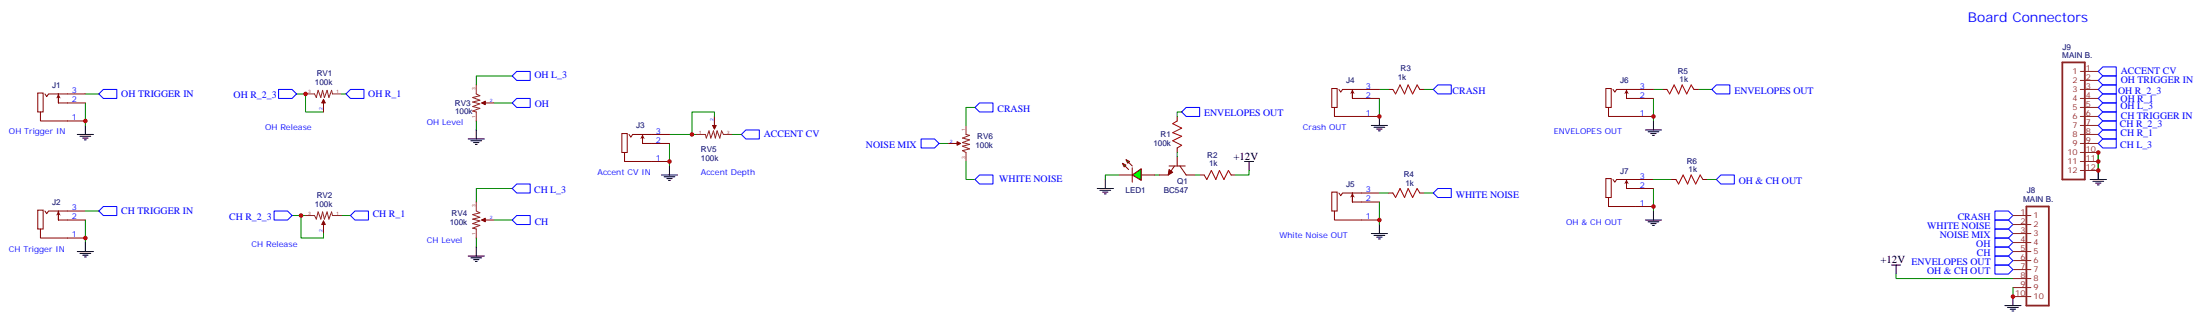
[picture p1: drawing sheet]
<svg xmlns="http://www.w3.org/2000/svg" width="864mm" height="125mm" viewBox="0 0 864 125" stroke-linecap="round" stroke-linejoin="round" font-family="sans-serif">
<g fill="none" stroke="#000" stroke-width=".39">
<path d="M30.3 52.7h6.4M31.4 53.4h4.2M32.5 54.1h2.1M33.2 54.8h.7M33.5 49.1v3.6M538.3 49.1h6.4M539.4 49.8h4.2M540.5 50.6h2.1M541.2 51.3h.7M541.5 45.6v3.5M259.6 68.5h6.4M260.7 69.3h4.2"/>
<path d="M261.8 70h2.1M262.5 70.7h.7M262.8 65v3.5"/>
</g>
<path d="M546.8 35l1.1 1.8 1.7-3.5 1.8 3.5 1.4-3.5 1.8 3.5 1.7-3.5 1.1 1.7" fill="none" stroke="#a10000" stroke-width=".39"/>
<path d="M14.8 36.4h2.1v7.5h-2.1zM17.6 36.8l.7 1.1 .7-1.1h14.5M545 35h1.8M557.4 35h1.8M15.9 43.9v3.5h17.6M22.9 40.3v-3.5v3.5M22.9 40.3h10.6M127 40.3v3.6M280.5 45.6v3.5" fill="none" stroke="#870000" stroke-width=".39"/>
<path d="M33.5 36.8h5.3M116.4 36.8h3.5v7.1h7.1M541.5 35h3.5M541.5 38.6v7M559.2 35h3.5M33.5 40.3v8.8M262.8 56.2v8.8M262.8 52.7h10.6M280.5 45.6v-1.7h-8.9v8.8M287.5 52.7h3.5" fill="none" stroke="#008700" stroke-width=".39"/>
<path d="M38.8 36.8l1.8-1.8h5.3v3.6h-5.3zM109.4 35h5.3l1.7 1.8-1.7 1.8h-5.3zM137.6 35h5.3v3.6h-5.3l-1.8-1.8zM564.4 33.3h5.3v3.5h-5.3l-1.7-1.8zM291 52.7l1.8-1.8h5.3v3.5h-5.3z" fill="none" stroke="#00f" stroke-width=".39"/>
<path d="M119.9 36.8h3.6l.7 1.4 .7-2.8 1 2.8 .7-2.8 .8 2.8 1-2.8 .7 2.8 1.1-2.8 .3 1.4h3.6M127 38.9v1.4M273.4 52.7h3.5l.4 1.4 1-2.8 .7 2.8 1.1-2.8 .7 2.8 .7-2.8 1.1 2.8 .7-2.8 .7 1.4h3.5M280.5 49.1v1.5" fill="none" stroke="#8c2424" stroke-width=".39"/>
<g fill="#870000" stroke="#870000" stroke-width=".39">
<path d="M279.8 49.1h1.4l-.7 1.5z"/>
<path d="M127 38.9l.7 1.4h-1.4z"/>
</g>
<path d="M22.9 36.8l.9 1.8-.9-.5-.9 .5z" fill="#870000"/>
<path d="M244.1 52.3h2.1v7.4h-2.1zM245.2 59.7v3.6h17.6M246.9 52.7l.7 1 .8-1h14.4M252.2 56.2v-3.5v3.5M252.2 56.2h10.6" fill="none" stroke="#870000" stroke-width=".39"/>
<path d="M252.2 52.7l.9 1.7-.9-.4-.8 .4z" fill="#870000"/>
<path d="M522.8 34.7h2.1v7.4h-2.1zM525.6 35l.7 1.1 .7-1.1h14.5M530.9 38.6v-3.6v3.6M530.9 38.6h10.6M523.9 42.1v3.5h17.6" fill="none" stroke="#870000" stroke-width=".39"/>
<path d="M530.9 35l.9 1.8-.9-.4-.9 .4z" fill="#870000"/>
<path d="M134.1 36.8h1.7M201.1 29.7h-14.1v3.6M187 47.4v3.5M194 40.3h7.1" fill="none" stroke="#008700" stroke-width=".39"/>
<path d="M202.8 28h5.3v3.5h-5.3l-1.7-1.8zM202.8 38.6h5.3v3.5h-5.3l-1.7-1.8zM783.2 93.2h5.3l1.7 1.8-1.7 1.8h-5.3zM783.2 89.7h5.3l1.7 1.8-1.7 1.7h-5.3zM783.2 86.2h5.3l1.7 1.7-1.7 1.8h-5.3zM783.2 82.7h5.3l1.7 1.7-1.7 1.8h-5.3z" fill="none" stroke="#00f" stroke-width=".39"/>
<g fill="none" stroke="#8c2424" stroke-width=".39">
<path d="M187 33.3v3.5l1.4 .7-2.8 .7 2.8 1.1-2.8 .7 2.8 .7-2.8 1 2.8 .7-2.8 1.1 1.4 .4v3.5M816.7 28h7M816.7 31.5h7M816.7 35h7M816.7 38.6h7M189.1 40.3h1.4M816.7 42.1h7M816.7 45.6h7M816.7 59.7h7M816.7 56.2h7M816.7 52.7h7M816.7 49.1h7"/>
<path d="M816.7 66.8h7M816.7 63.3h7"/>
</g>
<path d="M189.1 40.3l1.4-.7v1.4z" fill="#870000" stroke="#870000" stroke-width=".39"/>
<path d="M190.5 40.3h3.5M14.8 82.3h2.1v7.4h-2.1zM15.9 89.7v3.5h17.6M17.6 82.7l.7 1 .7-1h14.5M22.9 86.2v-3.5v3.5M22.9 86.2h10.6" fill="none" stroke="#870000" stroke-width=".39"/>
<path d="M183.8 54.4h6.3M184.9 55.1h4.2M185.9 55.8h2.1M186.6 56.6h.7M187 50.9v3.5M787 119.7h6.4M790.2 116.2v3.5M788.1 120.4h4.2M789.2 121.1h2.1M789.9 121.8h.7" fill="none" stroke="#000" stroke-width=".39"/>
<path d="M809.6 24.4h8.8v45.9h-8.8z" fill="none" stroke="#8c2424" stroke-width=".71"/>
<path d="M22.9 82.7l.9 1.7-.9-.4-.9 .4z" fill="#870000"/>
<path d="M823.7 59.7v10.6M201.1 73.8h-14.1v5.3M33.5 86.2v8.8M33.5 82.7h5.3M114.7 84.4h5.2M118.2 84.4v8.8h8.8v-1.7M134.1 84.4h3.5M187 93.2v3.6M194 86.2h7.1" fill="none" stroke="#008700" stroke-width=".39"/>
<g fill="none" stroke="#000" stroke-width=".39">
<path d="M820.6 70.3h6.3M821.6 71h4.3M822.7 71.7h2.1M823.4 72.4h.7M823.7 66.8v3.5M30.3 98.5h6.4M31.4 99.2h4.2M32.5 99.9h2.1M33.5 95v3.5M187 96.8v3.5M33.2 100.6h.7M183.8 100.3h6.3"/>
<path d="M184.9 101h4.2M185.9 101.7h2.1M186.6 102.4h.7"/>
</g>
<g fill="none" stroke="#00f" stroke-width=".39">
<path d="M825.5 36.8h5.3v3.5h-5.3l-1.8-1.7zM825.5 33.3h5.3v3.5h-5.3l-1.8-1.8zM825.5 29.7h5.3v3.6h-5.3l-1.8-1.8zM825.5 26.2h5.3v3.5h-5.3l-1.8-1.7zM825.5 50.9h5.3v3.5h-5.3l-1.8-1.7zM825.5 47.4h5.3v3.5h-5.3l-1.8-1.8zM825.5 43.9h5.3v3.5h-5.3l-1.8-1.8zM825.5 40.3h5.3v3.6h-5.3l-1.8-1.8zM825.5 54.4h5.3v3.6h-5.3l-1.8-1.8zM201.1 73.8l1.7-1.7h5.3v3.5h-5.3zM38.8 82.7l1.8-1.8h5.3v3.5h-5.3zM107.6 82.7h5.3l1.8 1.7-1.8 1.8h-5.3z"/>
<path d="M139.3 82.7h5.3v3.5h-5.3l-1.7-1.8zM202.8 84.4h5.3v3.5h-5.3l-1.7-1.7z"/>
</g>
<path d="M187 79.1v3.6l1.4 .7-2.8 .7 2.8 1-2.8 .7 2.8 .7-2.8 1.1 2.8 .7-2.8 1.1 1.4 .3v3.5M119.9 84.4h3.6l.7 1.4 .7-2.8 1 2.8 .7-2.8 .8 2.8 1-2.8 .7 2.8 1.1-2.8 .3 1.4h3.6M127 86.5v1.4M189.1 86.2h1.4" fill="none" stroke="#8c2424" stroke-width=".39"/>
<g fill="#870000" stroke="#870000" stroke-width=".39">
<path d="M127 86.5l.7 1.4h-1.4z"/>
<path d="M189.1 86.2l1.4-.7v1.4z"/>
</g>
<path d="M522.8 75.2h2.1v7.5h-2.1zM525.6 75.6l.7 1.1 .7-1.1h14.5M530.9 79.1v-3.5v3.5M530.9 79.1h10.6M127 87.9v3.6M190.5 86.2h3.5M523.9 82.7v3.5h17.6" fill="none" stroke="#870000" stroke-width=".39"/>
<path d="M530.9 75.6l.9 1.8-.9-.5-.9 .5z" fill="#870000"/>
<path d="M538.3 91.5h6.4M539.4 92.2h4.2M540.5 92.9h2.1M541.2 93.6h.7M541.5 87.9v3.6M645.9 86.2h6.4M647 86.9h4.2M648.1 87.6h2.1M648.8 88.3h.7M649.1 82.7v3.5" fill="none" stroke="#000" stroke-width=".39"/>
<path d="M546.8 75.6l1.1 1.8 1.7-3.6 1.8 3.6 1.4-3.6 1.8 3.6 1.7-3.6 1.1 1.8" fill="none" stroke="#a10000" stroke-width=".39"/>
<path d="M545 75.6h1.8M557.4 75.6h1.8M630.4 70h2.1v7.4h-2.1zM631.5 77.4v3.5h17.6M633.2 70.3l.7 1.1 .7-1.1h14.5M638.5 73.8v-3.5v3.5M638.5 73.8h10.6" fill="none" stroke="#870000" stroke-width=".39"/>
<path d="M541.5 79.1v8.8M541.5 75.6h3.5M559.2 75.6h3.5M649.1 73.8v8.9" fill="none" stroke="#008700" stroke-width=".39"/>
<path d="M564.4 73.8h5.3v3.6h-5.3l-1.7-1.8zM783.2 96.8h5.3l1.7 1.7-1.7 1.8h-5.3z" fill="none" stroke="#00f" stroke-width=".39"/>
<path d="M795.5 80.9h8.8v38.8h-8.8z" fill="none" stroke="#8c2424" stroke-width=".71"/>
<path d="M790.2 84.4h7.1M790.2 87.9h7.1M790.2 91.5h7.1M790.2 95h7.1M790.2 98.5h7.1M790.2 102.1h7.1M790.2 116.2h7.1M790.2 112.6h7.1M790.2 109.1h7.1M790.2 105.6h7.1" fill="none" stroke="#8c2424" stroke-width=".39"/>
<path d="M638.5 70.3l.9 1.8-.9-.5-.9 .5z" fill="#870000"/>
<path d="M649.1 35h3.5M649.1 38.6v8.8M666.7 35h5.3M649.1 70.3h7.1M670.3 70.3h3.5" fill="none" stroke="#008700" stroke-width=".39"/>
<path d="M654.4 35l1.1 1.8 1.7-3.5 1.8 3.5 1.4-3.5 1.8 3.5 1.7-3.5 1.1 1.7M657.9 70.3l1.1 1.8 1.8-3.6 1.7 3.6 1.4-3.6 1.8 3.6 1.8-3.6 1 1.8" fill="none" stroke="#a10000" stroke-width=".39"/>
<path d="M630.4 34.7h2.1v7.4h-2.1zM633.2 35l.7 1.1 .7-1.1h14.5M638.5 38.6v-3.6v3.6M638.5 38.6h10.6M652.6 35h1.8M665 35h1.7M631.5 42.1v3.5h17.6M656.2 70.3h1.7M668.5 70.3h1.8" fill="none" stroke="#870000" stroke-width=".39"/>
<path d="M673.8 33.3h5.3v3.5h-5.3l-1.8-1.8zM675.6 68.5h5.3v3.6h-5.3l-1.8-1.8zM783.2 103.8h5.3l1.7 1.8-1.7 1.8h-5.3z" fill="none" stroke="#00f" stroke-width=".39"/>
<path d="M645.9 50.9h6.4M647 51.6h4.2M648.1 52.3h2.1M648.8 53h.7M649.1 47.4v3.5" fill="none" stroke="#000" stroke-width=".39"/>
<path d="M638.5 35l.9 1.8-.9-.4-.9 .4z" fill="#870000"/>
<path d="M361.6 54.4h5.3l1.8 1.8-1.8 1.8h-5.3zM384.5 40.3h5.3v3.6h-5.3l-1.7-1.8zM382.8 70.3l1.7-1.8h5.3v3.6h-5.3zM783.2 100.3h5.3l1.7 1.8-1.7 1.7h-5.3z" fill="none" stroke="#00f" stroke-width=".39"/>
<path d="M375.7 56.2h1.4M379.2 49.1v3.6l1.4 .3-2.8 1.1 2.8 .7-2.8 1 2.8 .8-2.8 .7 2.8 1-2.8 .7 1.4 .7v3.6" fill="none" stroke="#8c2424" stroke-width=".39"/>
<g fill="#870000" stroke="#870000" stroke-width=".39">
<path d="M375.7 55.5l1.4 .7-1.4 .7z"/>
<path d="M459 66.4l1.4 1.1-1.8 1z"/>
</g>
<path d="M372.2 56.2h3.5M462.1 45.6v1.8M462.1 58v1.7M439.2 68.5h5.3M448 68.5h5.3M459 65h6.3M461.1 65l-2.5 3.5h-3.5M462.1 61.5v3.5M463.2 65l2.5 3.5h3.5M471 68.5h1.7M483.3 68.5h1.8" fill="none" stroke="#870000" stroke-width=".39"/>
<path d="M368.7 56.2h3.5M382.8 42.1h-3.6v7M462.1 59.7v1.8M379.2 63.3v7h3.6M469.2 68.5h1.8M490.4 66.8v1.7h-5.3" fill="none" stroke="#008700" stroke-width=".39"/>
<path d="M462.1 47.4l-1.7 1 3.5 1.8-3.5 1.8 3.5 1.4-3.5 1.7 3.5 1.8-1.8 1.1M472.7 68.5l1.1 1.8 1.7-3.5 1.8 3.5 1.4-3.5 1.8 3.5 1.7-3.5 1.1 1.7" fill="none" stroke="#a10000" stroke-width=".39"/>
<path d="M488.6 63.3h3.5M490.4 63.3v3.5" fill="none" stroke="#000" stroke-width=".39"/>
<g fill="#0f0" stroke="#870000" stroke-width=".39">
<path d="M440.6 64l1.4 .7-.7 .7z"/>
<path d="M442 62.5l1.4 .8-.7 .7z"/>
</g>
<g fill="#870000" stroke="#870000" stroke-width=".39">
<path d="M441.7 65l1.4 1.4z"/>
<path d="M443.1 63.6l1.4 1.4z"/>
</g>
<path d="M444.5 65.7v5.7z" fill="#f00" stroke="#870000" stroke-width=".39"/>
<path d="M444.5 68.5l3.5-2.4v4.6z" fill="#0f0" stroke="#870000" stroke-width=".39"/>
<path d="M463.9 43.9h-1.8v1.7M439.2 68.5h-5.3v1.8M453.3 68.5h1.8M744.4 107.4v1.7h45.8M790.2 112.6v3.6" fill="none" stroke="#008700" stroke-width=".39"/>
<path d="M430.7 73.8h6.4M431.8 74.5h4.2M432.9 75.2h2.1M433.6 76h.7M433.9 70.3v3.5M742.6 103.8h3.5M744.4 103.8v3.6" fill="none" stroke="#000" stroke-width=".39"/>
<path d="M463.9 43.9l1.8-1.8h5.3v3.5h-5.3z" fill="none" stroke="#00f" stroke-width=".39"/>
<g fill="#c00">
<circle cx="271.6" cy="52.7" r=".88"/>
<circle cx="33.5" cy="47.4" r=".88"/>
<circle cx="262.8" cy="63.3" r=".88"/>
<circle cx="541.5" cy="45.6" r=".88"/>
<circle cx="119.9" cy="36.8" r=".88"/>
<circle cx="33.5" cy="93.2" r=".88"/>
<circle cx="118.2" cy="84.4" r=".88"/>
<circle cx="823.7" cy="59.7" r=".88"/>
<circle cx="823.7" cy="63.3" r=".88"/>
<circle cx="823.7" cy="66.8" r=".88"/>
<circle cx="541.5" cy="86.2" r=".88"/>
<circle cx="649.1" cy="80.9" r=".88"/>
<circle cx="649.1" cy="45.6" r=".88"/>
<circle cx="790.2" cy="116.2" r=".88"/>
</g>
<text font-size="5.3" fill="#00f" x="772.6" y="8.6">Board Connectors</text>
<g font-size="4.2">
<text x="484.2" y="62.5">+12V</text>
<text x="738.2" y="103.1">+12V ENVELOPES OUT</text>
</g>
<g font-size="3.9" fill="#00f">
<text x="832.6" y="29">ACCENT CV</text>
<text x="209.8" y="30.4">OH L_3</text>
<text x="832.6" y="32.6">OH TRIGGER IN</text>
<text x="47.6" y="37.9">OH TRIGGER IN</text>
<text x="91.7" y="38.6">OH R_2_3</text>
<text x="144.6" y="38">OH R_1</text>
<text x="570.3" y="36.8">CRASH</text>
<text x="680.9" y="36.8">ENVELOPES OUT</text>
<text x="831.6" y="36.8">OH R_2_3</text>
<text x="832.5" y="39.8">OH R_1</text>
<text x="209.9" y="42.1">OH</text>
<text x="391.6" y="43.9">CRASH</text>
<text x="472.7" y="45.6">ENVELOPES OUT</text>
<text x="832.5" y="42.8">OH L_3</text>
<text x="832.6" y="46.7">CH TRIGGER IN</text>
<text x="299.9" y="53.7">ACCENT CV</text>
<text x="832.2" y="49.9">CH R_2_3</text>
<text x="832.5" y="53.4">CH R_1</text>
<text x="340" y="58">NOISE MIX</text>
<text x="832.3" y="57.8">CH L_3</text>
<text x="392.3" y="71.5">WHITE NOISE</text>
<text x="209.7" y="75.5">CH L_3</text>
<text x="571.5" y="77.4">WHITE NOISE</text>
<text x="682.6" y="72.1">OH &amp; CH OUT</text>
<text x="47.6" y="83.7">CH TRIGGER IN</text>
<text x="90" y="86.2">CH R_2_3</text>
<text x="146.3" y="85">CH R_1</text>
<text x="209.9" y="87.9">CH</text>
<text x="756.6" y="89.7">WHITE NOISE</text>
<text x="768.6" y="86.2">CRASH</text>
<text x="761.5" y="93.2">NOISE MIX</text>
<text x="775.8" y="96.8">OH</text>
<text x="776" y="100.3">CH</text>
<text x="756.6" y="107.4">OH &amp; CH OUT</text>
</g>
<g font-size="3.2" fill="#000080">
<text x="809.6" y="22.7">MAIN B.</text>
<text x="809.6" y="19.5">J9</text>
<text x="124.4" y="29.7">RV1</text>
<text x="549.8" y="28">R3</text>
<text x="658.7" y="29.1">R5</text>
<text x="20.5" y="34.4">J1</text>
<text x="123.6" y="33.3">100k</text>
<text x="528.5" y="32.7">J4</text>
<text x="548.7" y="31.5">1k</text>
<text x="636.1" y="32.7">J6</text>
<text x="659.4" y="32.2">1k</text>
<text x="178.6" y="41.5">RV3</text>
<text x="178.7" y="44.6">100k</text>
<text x="249.8" y="50.3">J3</text>
<text x="455.6" y="53.8">R1</text>
<text x="275.2" y="59.7">RV5</text>
<text x="382.9" y="58">100k</text>
<text x="383.6" y="54.4">RV6</text>
<text x="452.8" y="57">100k</text>
<text x="275.2" y="63.3">100k</text>
<text x="474" y="61.9">R2</text>
<text x="474.7" y="65">1k</text>
<text x="662.2" y="64.4">R6</text>
<text x="551.1" y="69.5">R4</text>
<text x="636.1" y="68">J7</text>
<text x="662.9" y="67.5">1k</text>
<text x="124.4" y="77.4">RV2</text>
<text x="441.9" y="75.6">LED1</text>
<text x="456.8" y="75.6">BC547</text>
<text x="462.1" y="72.1">Q1</text>
<text x="528.5" y="73.3">J5</text>
<text x="551.8" y="72.8">1k</text>
<text x="795.7" y="75.6">J8</text>
<text x="20.5" y="80.3">J2</text>
<text x="123.6" y="80.9">100k</text>
<text x="794.3" y="79.1">MAIN B.</text>
<text x="176.6" y="87.9">100k</text>
<text x="177.3" y="84.4">RV4</text>
</g>
<g font-size="3.2" fill="#8d2323">
<text x="813.6" y="29">1</text>
<text x="818.8" y="27.6">1</text>
<text x="813.6" y="32.6">2</text>
<text x="818.8" y="31.2">2</text>
<text x="818.8" y="34.7">3</text>
<text x="813.6" y="36.1">3</text>
<text x="813.6" y="39.6">4</text>
<text x="818.8" y="38.2">4</text>
<text x="818.8" y="41.7">5</text>
<text x="813.6" y="43.1">5</text>
<text x="813.6" y="46.7">6</text>
<text x="818.8" y="45.3">6</text>
<text x="813.6" y="53.7">8</text>
<text x="813.6" y="50.2">7</text>
<text x="818.8" y="52.3">8</text>
<text x="818.8" y="48.8">7</text>
<text x="813.6" y="57.3">9</text>
<text x="818.8" y="59.4">10</text>
<text x="818.8" y="55.8">9</text>
<text x="811.6" y="60.8">10</text>
<text x="811.6" y="64.3">11</text>
<text x="818.8" y="62.9">11</text>
<text x="811.6" y="67.8">12</text>
<text x="818.8" y="66.4">12</text>
<text x="793.1" y="84.1">1</text>
<text x="793.1" y="87.6">2</text>
<text x="798.3" y="85.5">1</text>
<text x="798.3" y="89">2</text>
<text x="793.1" y="91.1">3</text>
<text x="793.1" y="94.7">4</text>
<text x="798.3" y="92.5">3</text>
<text x="793.1" y="98.2">5</text>
<text x="793.1" y="101.7">6</text>
<text x="798.3" y="96.1">4</text>
<text x="798.3" y="99.6">5</text>
<text x="793.1" y="105.2">7</text>
<text x="798.3" y="103.1">6</text>
<text x="798.3" y="106.6">7</text>
<text x="793.1" y="112.3">9</text>
<text x="793.1" y="108.8">8</text>
<text x="798.3" y="113.7">9</text>
<text x="798.3" y="110.2">8</text>
<text x="791.1" y="115.8">10</text>
<text x="798.3" y="117.2">10</text>
</g>
<g font-size="3.2" fill="#00f">
<text x="536.2" y="34.7">3</text>
<text x="643.8" y="34.7">3</text>
<text x="28.2" y="36.4">3</text>
<text x="28.2" y="40">2</text>
<text x="536.2" y="38.2">2</text>
<text x="643.8" y="38.2">2</text>
<text x="28.2" y="47">1</text>
<text x="536.2" y="45.3">1</text>
<text x="643.8" y="45.3">1</text>
<text x="3.5" y="52.7">OH Trigger IN</text>
<text x="104.1" y="50.9">OH Release</text>
<text x="167.6" y="49.1">OH Level</text>
<text x="257.5" y="52.3">3</text>
<text x="511.5" y="50.9">Crash OUT</text>
<text x="610" y="52.7">ENVELOPES OUT</text>
<text x="257.5" y="55.8">2</text>
<text x="257.5" y="62.9">1</text>
<text x="234.6" y="68.5">Accent CV IN</text>
<text x="275.2" y="68.5">Accent Depth</text>
<text x="643.8" y="70">3</text>
<text x="536.2" y="75.2">3</text>
<text x="643.8" y="73.5">2</text>
<text x="28.2" y="82.3">3</text>
<text x="536.2" y="78.8">2</text>
<text x="643.8" y="80.5">1</text>
<text x="28.2" y="85.8">2</text>
<text x="536.2" y="85.8">1</text>
<text x="614.9" y="87.9">OH &amp; CH OUT</text>
<text x="28.2" y="92.9">1</text>
<text x="167.6" y="95">CH Level</text>
<text x="502.3" y="93.2">White Noise OUT</text>
<text x="3.5" y="98.5">CH Trigger IN</text>
<text x="98.8" y="96.8">CH Release</text>
</g>
<g font-size="1.8" fill="#8d2323">
<text x="186.6" y="35.4" transform="rotate(-90 186.6 35.4)">3</text>
<text x="120.9" y="36.4">3</text>
<text x="131.9" y="36.4">1</text>
<text x="186.6" y="46.4" transform="rotate(-90 186.6 46.4)">1</text>
<text x="274.4" y="52.3">1</text>
<text x="285.4" y="52.3">3</text>
<text x="378.9" y="51.3" transform="rotate(-90 378.9 51.3)">1</text>
<text x="378.9" y="62.3" transform="rotate(-90 378.9 62.3)">3</text>
<text x="186.6" y="81.2" transform="rotate(-90 186.6 81.2)">3</text>
<text x="120.9" y="84.1">3</text>
<text x="131.9" y="84.1">1</text>
<text x="186.6" y="92.2" transform="rotate(-90 186.6 92.2)">1</text>
</g>
<g font-size="1.8" fill="#00f">
<text x="192.3" y="40">2</text>
<text x="126.6" y="43.2" transform="rotate(-90 126.6 43.2)">2</text>
<text x="280.1" y="47.4" transform="rotate(-90 280.1 47.4)">2</text>
<text x="372.8" y="55.8">2</text>
<text x="192.3" y="85.8">2</text>
<text x="126.6" y="90.8" transform="rotate(-90 126.6 90.8)">2</text>
</g>
</svg>
